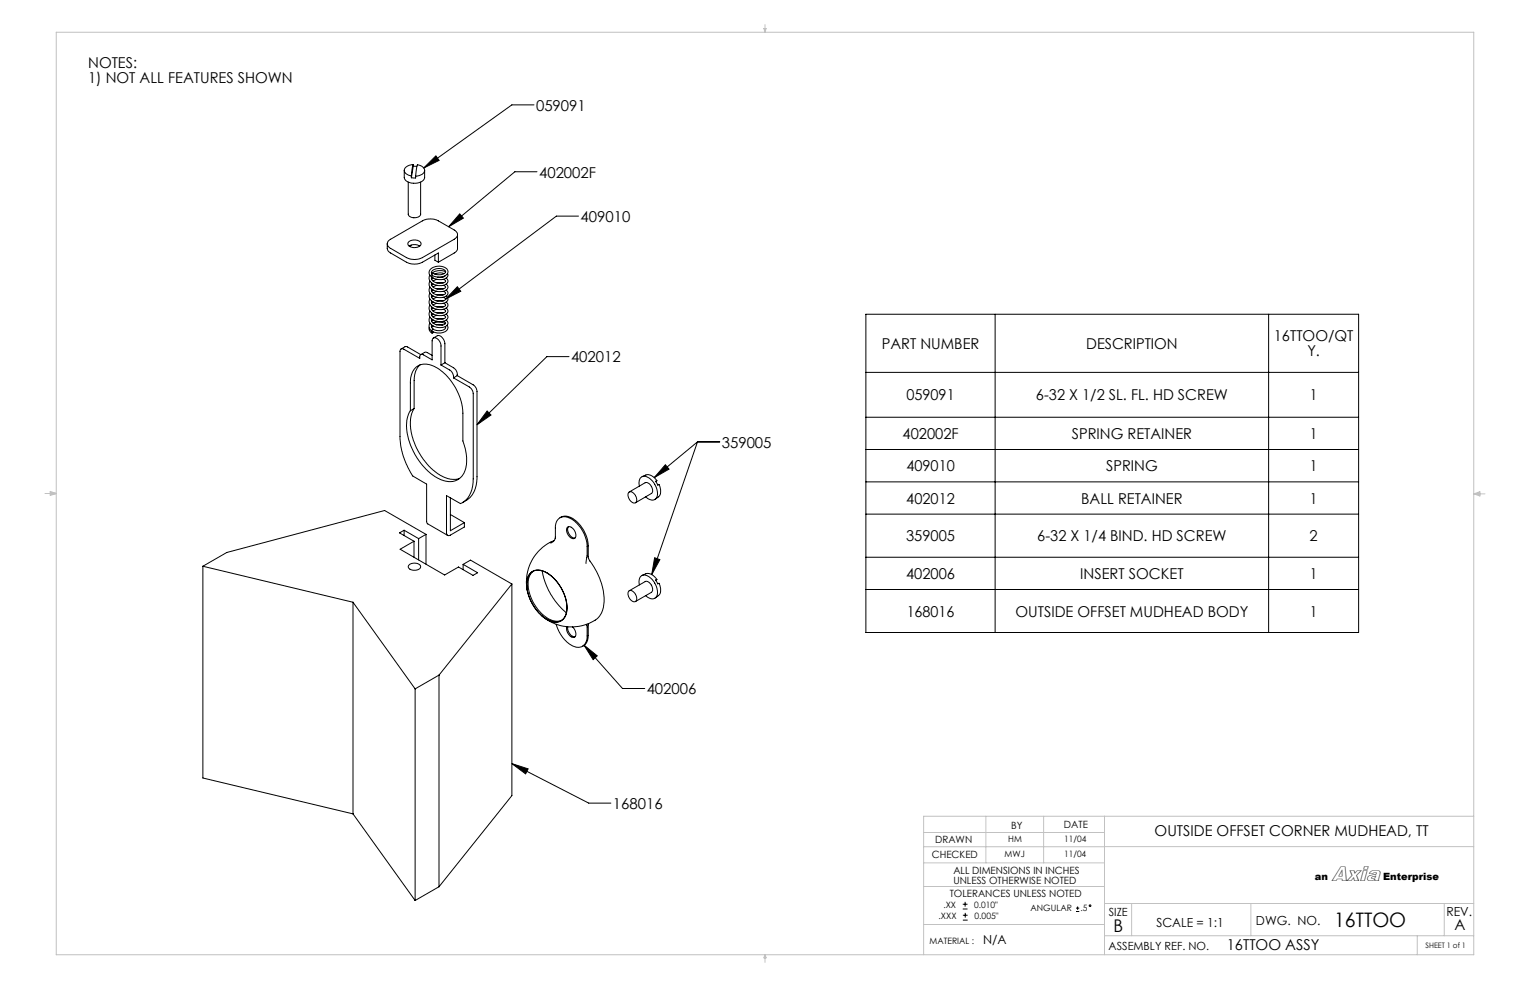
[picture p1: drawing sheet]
<svg xmlns="http://www.w3.org/2000/svg" width="432mm" height="279mm" viewBox="0 0 432 279" stroke-linecap="round" stroke-linejoin="round" font-family="sans-serif">
<g fill="none" stroke="#c0c0c0" stroke-width=".28">
<path d="M15.9 9.1h400v260.4h-400zM215.6 8h.6l-.3 1.1zM215.7 8l.2 1.1M215.9 6.9v2.2M216 8l-.1 1.1M12.7 139.3h3.2M14.2 139.1l1.7 .2M14.2 138.7l1.7 .6-1.7 .5zM15.9 139.3l-1.7 .3M415.9 139.4h3.2M415.9 139.4l1.8-.6v1.2zM415.9 139.4l1.8 .3"/>
<path d="M417.7 139.2l-1.8 .2M260.7 234.9h51M278.2 230.4v13.1M294.5 230.4v13.1M311.7 230.4v39.1M415.9 230.4h-155.2v39.1M415.9 238.9l-155.2 .1M260.7 250.2h51M260.7 243.5h51M311.7 255h104.2M319.4 255v9.1M353 255v9.1"/>
<path d="M407.6 255v9.1M215.9 269.5v2.1M215.9 269.5l.3 .8h-.6zM260.7 260.9h51M311.7 264.1h104.2M400 264.1v5.4"/>
</g>
<g fill="none" stroke="#000" stroke-width=".28">
<path d="M150.7 29.6h-6.2l-24.9 17.8M114.1 48.1v2a2.77 2.77 0 0 0 3.4 1.6h.2a2.17 2.17 0 0 0 2.1-1.6v-2M115.2 51.4v9a2 2 0 0 0 3.5 0v-9M116.1 49.7v.5M116.6 46.4l-.5 3.3M116.6 46.4l-.5 .1a1.84 1.84 0 0 0-1.9 1.9 2.48 2.48 0 0 0 1.9 1.3M116.6 46.9l1.1 .1M116.6 46.9l-.5 3.3M116.6 46.4v.5M117.3 49.7v.5h-1.2M117.8 46.5a1.73 1.73 0 0 1 1.9 2.1 3.2 3.2 0 0 1-2.4 1.1zM123 44l.9 1.3-4.3 2.1z"/>
<path d="M151.6 48.5h-6.3l-18.7 15.5M109.3 68.8v1.4l.5 .9 5.5 3.2 1.5 .2 1.6-.1 5.3-3v2.6M109.6 68l9.6-5.7a4.8 4.8 0 0 1 4.5 0l4.5 2.6a1.39 1.39 0 0 1 .9 1.3 1.39 1.39 0 0 1-.9 1.3l-9.1 5.3-1.2 .4h-1.1l-1.5-.2-5.1-2.9a1.34 1.34 0 0 1-.6-2.1zM115.5 68.1l1.3-.4a1.59 1.59 0 0 1 2 1.3 2.25 2.25 0 0 1-3.7-.1zM115.5 69.5l1.2-.5 1 .1 .8 .4M115.6 69.4h.1M115.7 69.3v.1M116.1 69.2l-.4 .2M121.3 77.7a2.11 2.11 0 0 0 2.2 2.8l1.4 .1 1-.4 .5-.9-.5-.8M121.4 79.3l-.2 .2a2.23 2.23 0 0 0 2.4 2.8l1.7-.1a1.07 1.07 0 0 0 1.1-.8 1.07 1.07 0 0 0-.5-1.2M121.8 79.9a1.84 1.84 0 0 0 2.3 1.7h.8a.61 .61 0 0 0 .6-.2 .61 .61 0 0 0 .1-.6l-.5-.3M121.8 78.2v.1a1.97 1.97 0 0 0 2.4 1.7l.2-.1a1.32 1.32 0 0 0 1.4-.5l-.7-.6"/>
<path d="M121.9 77.4l-.2-.6 .3-.4 1.3-.6a1.9 1.9 0 0 1 2.5 .9l-.4 .5-.9 .3h-1l-.9-.2a.41 .41 0 0 0-.5-.1 .41 .41 0 0 0-.2 .5l1.3 .4a2.49 2.49 0 0 0 3.2-1.4 2.61 2.61 0 0 0-3.4-1.5 1.74 1.74 0 0 0-1.7 2.4l.6 .6M122.1 77.8l-.2 .4M122.3 78.5l-.5 .3M122.7 72v1.4l1 .6M123.3 78.8l-1.1 .5M123.3 79.8h1.8M124.8 78.1h.3M125.3 77.2l-1.2-.2-1.4 .4M125.7 77.8a2.41 2.41 0 0 1-2.2 .4M125.8 76.7l-1.1-.3h-1.2l-1.7 .8M126.3 77.2v.1a1.33 1.33 0 0 1-1.5 1.6l-1.5-.1-1.4-.6M129.1 66.2v4.1l-.2 .4-.5 .6-4.7 2.7"/>
<path d="M129.8 60.4l1 1.2-4.2 2.4zM163.3 61h-6.3l-31.2 23.4M113.2 98.5l1.5-.7 4 2.3M121.1 92.4l.1 .8 .7 .8M121.4 81a2.14 2.14 0 0 0 2.1 3l1.8-.1a1.07 1.07 0 0 0 1.1-.8 1.07 1.07 0 0 0-.5-1.2M121.4 82.7a2.11 2.11 0 0 0 2 2.9l2-.1a1.05 1.05 0 0 0 1-.8 1.05 1.05 0 0 0-.5-1.1M121.4 84.4a2.06 2.06 0 0 0 1.6 2.8l1.6 .2 1.3-.4 .5-.9-.1-.4-.4-.4M121.4 86.1l-.2 .2a1.85 1.85 0 0 0 1.7 2.6l1.8 .2 1.1-.4 .6-.8-.1-.6-.4-.3M121.4 87.8a2.08 2.08 0 0 0 2 2.9h1.7l.9-.4 .4-.9-.5-.7M121.4 89.5a2.12 2.12 0 0 0 2.1 2.9h1.6a1.1 1.1 0 0 0 1.2-.7 1.1 1.1 0 0 0-.4-1.4M121.4 91.2a1.63 1.63 0 0 0 .5 2.3M121.8 91.7v.6l.5 .6-.4 .2v.4"/>
<path d="M121.8 90l-.1 .4 .3 .6 .9 .6 .9 .2 1.4-.1a.51 .51 0 0 0 .6-.6 .51 .51 0 0 0-.7-.4M121.8 88.3a1.85 1.85 0 0 0 2.2 1.8l1-.1a.54 .54 0 0 0 .6-.1 .54 .54 0 0 0 .1-.6l-.6-.3M121.8 86.6a1.93 1.93 0 0 0 2.4 1.8l1.1-.1 .4-.4a.43 .43 0 0 0-.5-.6h-.1M121.8 84.9a1.71 1.71 0 0 0 1.9 1.8 1.6 1.6 0 0 0 2.1-.7l-.7-.4M121.8 83.3a1.93 1.93 0 0 0 2.4 1.7l1.1-.2a.46 .46 0 0 0 .5-.5 .46 .46 0 0 0-.6-.4h-.1M121.8 81.6v.4a2.61 2.61 0 0 0 4 .7l-.7-.5M122 93.5v.1a.26 .26 0 0 0-.2 .3 .26 .26 0 0 0 .4 .2 .26 .26 0 0 0 .1-.4M122.3 92l-.5 .4M122.3 91.2l.8-.2a3.7 3.7 0 0 1 2.6 .3M122.3 80.2l-.5 .3M122.3 81.9l-.5 .3M122.3 83.6l-.5 .3"/>
<path d="M122.3 85.3l-.5 .3M122.3 87l-.5 .3M122.3 88.7l-.5 .3M122.3 90.3l-.5 .4M122.3 95.4l1.1-.6a2.14 2.14 0 0 1 2.2 2.2v5.4M123.1 91.7h1.9M123.3 90.7l-1.1 .5M123.3 89l-1.1 .5M123.3 87.3l-1.1 .5M123.3 85.6l-1.1 .5M123.3 83.9l-1.1 .5M123.3 82.2l-1.1 .5"/>
<path d="M123.3 80.5l-1.1 .5M123.3 81.5h1.8M123.3 83.2h1.8M123.3 84.9h1.8M123.3 86.6h1.8M123.3 88.3h1.8M123.3 90h1.8M125.7 92.2l-.1 .6-1 .5h-1.2l-1.1-.4M126.2 91.8l.2 .9a3.2 3.2 0 0 1-4.3 .9l-.2-.1M129.1 80.9l.9 1.3-4.2 2.2zM244.4 88.7h139v89.8h-139zM280.8 88.7v89.8"/>
<path d="M358 88.7v89.8M116.9 115.3a11.7 11.7 0 0 0 .4 10.6l2.1 3.6a12 12 0 0 0 8.8 5.8l1.5-.3M116.9 115.3l-1.1 .6M117.2 103.9a4.9 4.9 0 0 1 6.2 0l.5 .3a16.6 16.6 0 0 1 6.7 12.4l.1 8.2a10.3 10.3 0 0 1-.4 9.6 5.2 5.2 0 0 1-6.7 .6 18.4 18.4 0 0 1-8.8-16.5l.5-1.6 .5-1v-7.8a6.1 6.1 0 0 1 1.4-4.2zM118.5 103a5.5 5.5 0 0 0-1.6 4.4v7.9M118.8 100.1l1.5-.7 1.7 .9M124.5 103v-5.7l-.4-.8a1.25 1.25 0 0 0-2-.8l-.1 5.9-2.5-1.4a.63 .63 0 0 0-.7-.1 .63 .63 0 0 0-.3 .7v.3l-4.5-2.5a.66 .66 0 0 0-.8-.1 .66 .66 0 0 0-.3 .7v24a21.3 21.3 0 0 0 3.6 11.1l3.9 2.3v10.6l.2 .5 5.7 3.4M124.5 103l2.9 1.8 .4 .7 .2 1.1M125.6 102.4l2.5 1.5a2.27 2.27 0 0 1 .9 1.8v.3M125.6 102.4l-1.1 .6M128 106.6l4.5 2.6 .5 .5 .5 1.1 .1 24.3a7.1 7.1 0 0 1-3.6 7l-4-2.2v10.5a.67 .67 0 0 0 .3 .7 .67 .67 0 0 0 .8-.1l4-2.3v-1.2M129 106l4.7 2.7 .7 .9 .2 .7v24.2a7.2 7.2 0 0 1-3 6.7l-1.1 .7"/>
<path d="M129 106l-1 .6M137.5 116l1.1 1.1-4 2.8zM160.6 100.6h-6.3l-19.7 19.3M244.4 117.8h139M244.4 105.1h139M177.4 139a1.67 1.67 0 0 1 2.2 1.6 .93 .93 0 0 1-.3 1.3 .93 .93 0 0 1-1.3-.5l-.4-.5a1.84 1.84 0 0 1-.2-1.9zM177.6 138.9l4.5-2.7a2.03 2.03 0 0 1 1.7 3.1l-4.4 2.6M180.4 137.2v-.1a1.81 1.81 0 0 1 1.7-2.7 5 5 0 0 1 3.1 6.1 1.92 1.92 0 0 1-3-.3M181.2 134.5l1.1-.4a2.91 2.91 0 0 1 3.1 1.6M185 135.9l.6 1 .4-.2 .3 .9a2.59 2.59 0 0 1-.5 2.6l-.9 .7M185.4 135.7l-.4 .2M187.8 131.2l1 1.2-4.2 2.4z"/>
<path d="M196.8 124.7h6.3M196.8 124.7l-12.2 10.1M196.8 124.7l-12.9 37.5M244.4 126.9h139M244.4 136h139M57.3 159.8l42.3 10.2M57.3 159.8v59.8l42.3 10.1M114.1 149.6l-1.4 .8 4.1 2.4M114.1 149.6l4 2.4M114.1 149.6v1.5M115.4 159.5l.1-.1a2.24 2.24 0 0 1 3.2 .4 1.97 1.97 0 0 1-3 .9 .76 .76 0 0 1-.3-1.2zM116.8 152.8l-3.9 2.2 12.6 7.3 3.9-2.3 4.1 2.4 1.3-.8-4.1-2.3"/>
<path d="M116.8 152.8v4.5M118.1 152v6M120.2 150.8l-11.7-6.7-44.5 11.8-6.7 3.9M120.2 150.8l-2.1 1.2M120.2 150.8v8.4M127.1 140.5v9.3l4-2.3M127.1 145.2l4 2.3M130.7 159.3l2.1-1.2 11.7 6.7M130.7 159.3v1.5M155.4 153.3l.7-.4 .6-.9v-3a2.73 2.73 0 0 1 1.3-2.9 2.73 2.73 0 0 1 3.2 .3l1.1 .8 1.4 1.6 .9 1.4 .7 1.6 .4 2v3.2l-.3 2M156.3 152.6a12.4 12.4 0 0 0-7.5 14.1M158 146.1a3.9 3.9 0 0 1 4.9 1.2l1.8 2.3 .8 1.6 .5 2.2v3.8l.2 .7 .7 1a16.5 16.5 0 0 1 3.2 13.3 5.8 5.8 0 0 1-4.4 3.9 12.6 12.6 0 0 1-12.8-2.3"/>
<path d="M160.1 148.9a1.61 1.61 0 0 1 2.2 1.3 1.08 1.08 0 0 1 .3 1.1 1.08 1.08 0 0 1-1 .7l-.6-.3-.6-.6a2.06 2.06 0 0 1-.3-2.2zM160.4 148.7a2.34 2.34 0 0 0 1.9 3.1M184.7 157.4l1.5 .5-2.3 4.3zM244.4 145.1h139M244.4 157.3h139M99.6 170l17.6 24.4M99.6 170v59.7M144.5 164.8l-20.6 25.7M144.5 164.8v59.7l-20.6 25.8M149.7 161.8a3.9 3.9 0 0 1 5.1 .2l2.1 1.9 1.7 2.5a7.9 7.9 0 0 1 .5 8 3.6 3.6 0 0 1-5 .3l-.4-.3a11.6 11.6 0 0 1-4.8-11.2zM149.7 161.7a4.2 4.2 0 0 1 5.6 .6l1.4 1.2 1.3 1.8 1.6 3.5a5.6 5.6 0 0 1-1.2 6.4 5 5 0 0 1-5.6-1.5l-1.7-1.8-1-1.7a8.2 8.2 0 0 1-.7-8.1zM150.5 161.2a5.4 5.4 0 0 0-1.1 6.1l1 2.5 1 1.7a7 7 0 0 0 6.7 3.7l.4-.2"/>
<path d="M153 161.1l.8 3a20.4 20.4 0 0 0 6 8.8M157 176.2l.9 2.3 1.4 2a4.3 4.3 0 0 0 5.2 1.8 3.3 3.3 0 0 0 1.2-2.8v-2.8l-.2-.5M160 176.9l-.1 .2a2.34 2.34 0 0 0 2.2 2.7 2.07 2.07 0 0 0-.5-2.9M160.2 176.9v.8l.4 .8a1.82 1.82 0 0 0 1.7 1.2M166.1 176l-.1 3.3a3.2 3.2 0 0 1-1.6 3.1M177.4 166.9a1.67 1.67 0 0 1 2.2 1.6 .93 .93 0 0 1-.3 1.3 .93 .93 0 0 1-1.3-.5l-.4-.6a1.84 1.84 0 0 1-.2-1.8zM177.6 166.7l4.5-2.6a2.09 2.09 0 0 1 2 2.8l-.3 .3-4.4 2.6M180.4 165.1v-.1a1.81 1.81 0 0 1 1.7-2.7 5 5 0 0 1 3.1 6.1 1.92 1.92 0 0 1-3-.3M181.2 162.4l1.1-.5a2.91 2.91 0 0 1 3.1 1.6M185 163.7l.6 1a.58 .58 0 0 1 .6 .1 .58 .58 0 0 1 .1 .7 2.54 2.54 0 0 1-.5 2.6l-.9 .7M185.4 163.5l-.4 .2M185.4 163.5l-.4 .3"/>
<path d="M244.4 166.4h139M117.2 194.4v59.7M123.9 190.5l-6.7 3.9M123.9 190.5v59.8M164.8 182.1l3.8 3-1.2 1.1zM164.8 182.1l10.9 12.2h6.3M144.5 215.5l4.5 1.5-.7 1.4zM144.5 215.5l21.7 11.2h6.2M99.6 229.7l17.6 24.4M123.9 250.3l-6.7 3.8M271.7 256.5h1.3M271.7 255.2h1.3"/>
<path d="M271.7 259.7h1.4M271.7 258.3h1.4M272.4 254.5v1.4M272.4 257.6v1.4M303.7 257.2h.9M303.7 256.3h.9M304.1 255.8v1"/>
<circle cx="307.6" cy="255.6" r=".23"/>
</g>
<path d="M123 44l.9 1.3-4.3 2.1zM129.8 60.4l1 1.2-4.2 2.4zM129.1 80.9l.9 1.3-4.2 2.2zM137.5 116l1.1 1.1-4 2.8zM187.8 131.2l1 1.2-4.2 2.4zM184.7 157.4l1.5 .5-2.3 4.3zM164.8 182.1l3.8 3-1.2 1.1zM144.5 215.5l4.5 1.5-.7 1.4z" fill="#000"/>
<text font-size="5.8" x="375.9" y="248.7">Axia</text>
<text font-size="5.6" x="376.5" y="261.7">16TTOO</text>
<text font-size="4.9" x="314.3" y="263">B</text>
<g font-size="4.2">
<text x="24.9" y="19.3">NOTES:</text>
<text x="24.9" y="23.5">1) NOT ALL FEATURES SHOWN</text>
<text x="151.3" y="31.3">059091</text>
<text x="152.1" y="50.1">402002F</text>
<text x="163.8" y="62.6">409010</text>
<text x="248.8" y="98.5">PART NUMBER</text>
<text x="306.5" y="98.5">DESCRIPTION</text>
<text x="359.5" y="96.3">16TTOO/QT</text>
<text x="369" y="100.6">Y.</text>
<text x="161.2" y="102.3">402012</text>
<text x="255.8" y="113">059091</text>
<text x="292.4" y="113">6-32 X 1/2 SL. FL. HD SCREW</text>
<text x="369.7" y="113">1</text>
<text x="254.7" y="123.9">402002F</text>
<text x="302.5" y="123.9">SPRING RETAINER</text>
<text x="369.7" y="123.9">1</text>
<text x="203.7" y="126.4">359005</text>
<text x="255.8" y="133">409010</text>
<text x="312.2" y="133">SPRING</text>
<text x="369.7" y="133">1</text>
<text x="255.8" y="142.1">402012</text>
<text x="305.1" y="142.1">BALL RETAINER</text>
<text x="369.7" y="142.1">1</text>
<text x="255.7" y="152.7">359005</text>
<text x="292.7" y="152.7">6-32 X 1/4 BIND. HD SCREW</text>
<text x="369.6" y="152.7">2</text>
<text x="255.7" y="163.4">402006</text>
<text x="304.9" y="163.4">INSERT SOCKET</text>
<text x="369.7" y="163.4">1</text>
<text x="255.9" y="174">168016</text>
<text x="286.6" y="174">OUTSIDE OFFSET MUDHEAD BODY</text>
<text x="369.7" y="174">1</text>
<text x="182.5" y="196">402006</text>
<text x="173" y="228.3">168016</text>
<text x="325.9" y="236">OUTSIDE OFFSET CORNER MUDHEAD, TT</text>
<text x="410.4" y="262.5">A</text>
<text x="346.2" y="268">16TTOO ASSY</text>
</g>
<g font-size="3.5">
<text x="326.3" y="261.5">SCALE = 1:1</text>
<text x="354.5" y="261.2">DWG. NO.</text>
<text x="408.2" y="258.4">REV.</text>
<text x="277.5" y="266.4">N/A</text>
</g>
<g font-size="3.2">
<text x="312.9" y="258.4">SIZE</text>
<text x="312.9" y="268.1">ASSEMBLY REF. NO.</text>
</g>
<g font-size="2.8">
<text x="285.4" y="233.8">BY</text>
<text x="300.3" y="233.6">DATE</text>
<text x="263.9" y="237.8">DRAWN</text>
<text x="263" y="242.1">CHECKED</text>
<text x="269.1" y="246.7">ALL DIMENSIONS IN INCHES</text>
<text x="269.1" y="249.5">UNLESS OTHERWISE NOTED</text>
<text x="371.1" y="248.5">an</text>
<text x="390.4" y="248.4">Enterprise</text>
<text x="268" y="253.2">TOLERANCES UNLESS NOTED</text>
</g>
<g font-size="2.5">
<text x="284.6" y="237.6">HM</text>
<text x="300.3" y="237.7">11/04</text>
<text x="283.5" y="241.9">MWJ</text>
<text x="300.3" y="242">11/04</text>
<text x="266.3" y="256.3">.XX</text>
<text x="275" y="256.3">0.010&quot;</text>
<text x="290.9" y="257.2">ANGULAR</text>
<text x="304.9" y="257.2">.5</text>
<text x="264.9" y="259.5">.XXX</text>
<text x="275" y="259.3">0.005&quot;</text>
<text x="262.4" y="266.4">MATERIAL :</text>
</g>
<text font-size="2.1" x="402.3" y="267.5">SHEET 1 of 1</text>
</svg>
